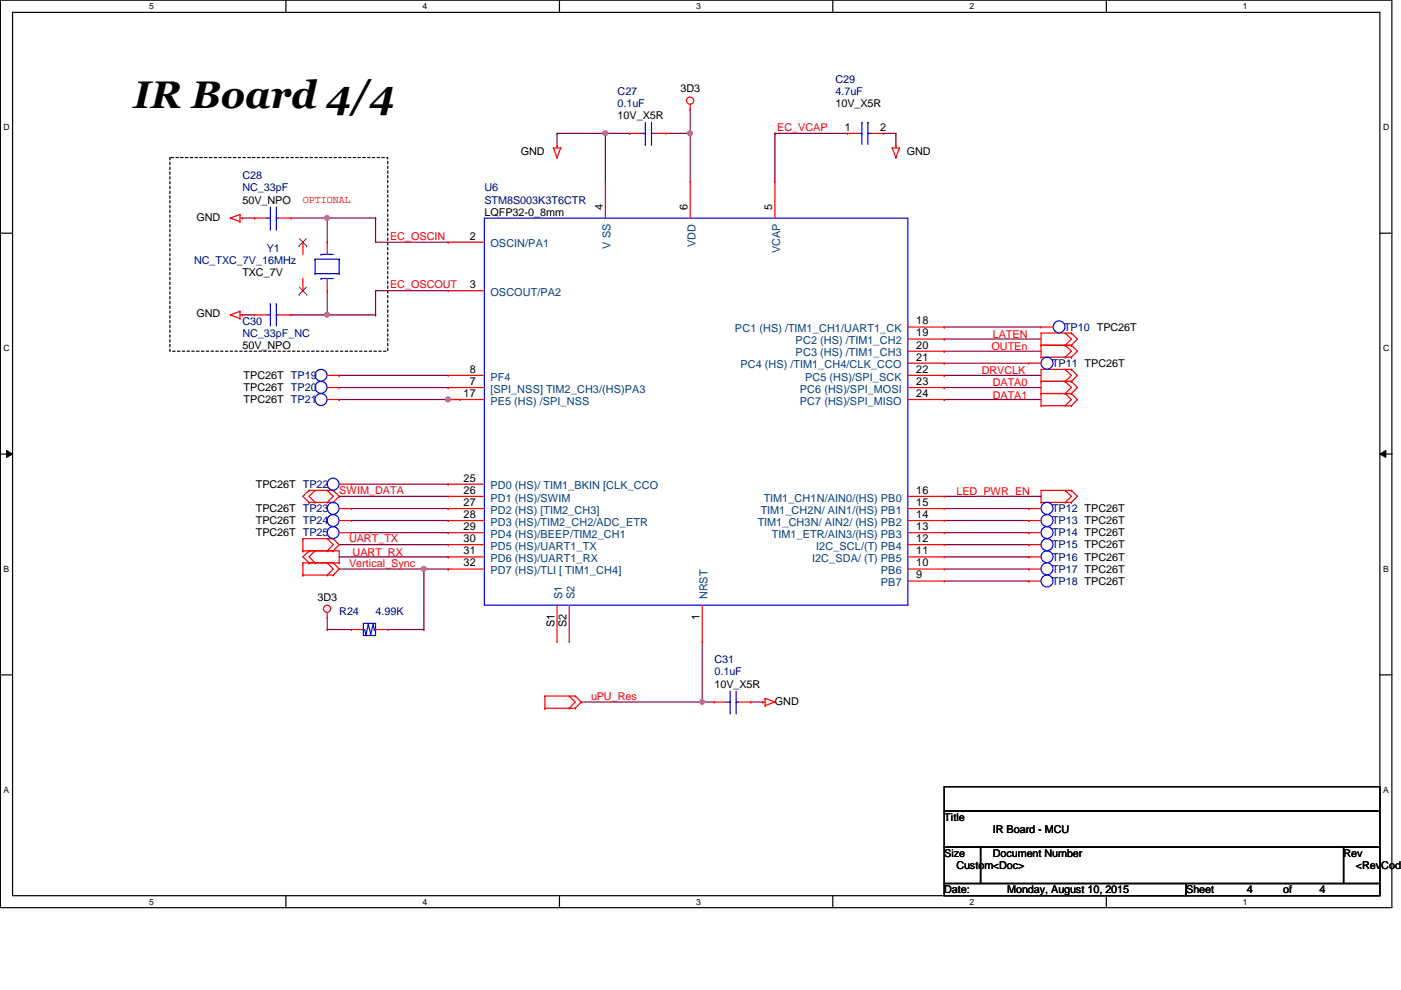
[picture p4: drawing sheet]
<svg xmlns="http://www.w3.org/2000/svg" width="297mm" height="210mm" viewBox="0 0 297 210" stroke-linecap="round" stroke-linejoin="round" font-family="sans-serif">
<path d="M.1 0h295v192.4h-295zM2.7 2.6h289.9v187.3h-289.9z" fill="none" stroke="#000" stroke-width=".25"/>
<g fill="#fff">
<path d="M31.6 .3h1v2h-1z"/>
<path d="M31.6 190.2h1v2h-1z"/>
</g>
<path d="M60.6 0v2.6M60.6 189.9v2.6" fill="none" stroke="#000" stroke-width=".25"/>
<g fill="#fff">
<path d="M89.6 .3h.9v2h-.9z"/>
<path d="M89.6 190.2h.9v2h-.9z"/>
</g>
<path d="M118.6 0v2.6M118.6 189.9v2.6" fill="none" stroke="#000" stroke-width=".25"/>
<g fill="#fff">
<path d="M147.6 .3h.9v2h-.9z"/>
<path d="M147.6 190.2h.9v2h-.9z"/>
</g>
<path d="M176.6 0v2.6M176.6 189.9v2.6" fill="none" stroke="#000" stroke-width=".25"/>
<g fill="#fff">
<path d="M205.5 .3h1v2h-1z"/>
<path d="M205.5 190.2h1v2h-1z"/>
</g>
<path d="M234.6 0v2.6M234.6 189.9v2.6" fill="none" stroke="#000" stroke-width=".25"/>
<g fill="#fff">
<path d="M263.5 .3h1v2h-1z"/>
<path d="M263.5 190.2h1v2h-1z"/>
<path d="M.8 26h1.2v2h-1.2z"/>
<path d="M293.2 26h1.3v2h-1.3z"/>
<path d="M.8 72.9h1.2v1.9h-1.2z"/>
<path d="M293.2 72.9h1.3v1.9h-1.3z"/>
</g>
<path d="M.1 49.4h2.6M292.6 49.4h2.5" fill="none" stroke="#000" stroke-width=".25"/>
<g fill="#fff">
<path d="M.8 119.7h1.1v2h-1.1z"/>
<path d="M293.2 119.7h1.2v2h-1.2z"/>
</g>
<path d="M.1 96.3h2.6M292.6 96.3h2.5" fill="none" stroke="#000" stroke-width=".25"/>
<path d="M1.4 95.5l1.3 .8-1.3 .7zM292.6 96.3l1.2-.8v1.5z" fill="#000"/>
<path d="M1.4 95.5l1.3 .8-1.3 .7zM292.6 96.3l1.2-.8v1.5z" fill="none" stroke="#000" stroke-width=".21"/>
<g fill="#fff">
<path d="M.8 166.5h1.1v2h-1.1z"/>
<path d="M293.2 166.5h1.2v2h-1.2z"/>
</g>
<path d="M.1 143.1h2.6M292.6 143.1h2.5" fill="none" stroke="#000" stroke-width=".25"/>
<path d="M36 33.4h46.2v41.1h-46.2z" fill="none" stroke="#000" stroke-width=".25" stroke-dasharray=".5 .5"/>
<path d="M128.4 28.3h5.1M133.5 28.3h.1" fill="none" stroke="#800040" stroke-width=".25"/>
<circle cx="128.4" cy="28.3" r=".5" fill="#f0f"/>
<circle cx="128.4" cy="28.3" r=".5" fill="none" stroke="#f0f" stroke-width=".25"/>
<g fill="none" stroke="#800040" stroke-width=".25">
<path d="M118.1 28.3h.1M118.1 28.3h10.3M118.1 28.3v2.6M128.4 28.3h.1M128.4 28.3v10.2M141.2 28.3h5.1M146.3 28.3h.1M146.3 28.3v10.2M164.3 28.3h.1M164.3 28.3h15.4M164.3 28.3v10.2M187.4 28.3h.1"/>
<path d="M187.4 28.3h2.5M189.9 28.3h.1M189.9 28.3v2.6M51.4 66.8h.1M51.4 66.8h2.6M61.7 66.8h7.7M69.4 66.8h.1M200.2 105.2h20.5M220.7 105.2h.1M71.9 120.6h18M89.9 120.6h.1"/>
</g>
<circle cx="89.9" cy="120.6" r=".51" fill="#f0f"/>
<circle cx="89.9" cy="120.6" r=".51" fill="none" stroke="#f0f" stroke-width=".25"/>
<path d="M71.9 105.2h.1M71.9 105.2h23.1M148.9 136v12.8M123.2 148.8h.1M123.2 148.8h28.3M148.9 148.8h.1" fill="none" stroke="#800040" stroke-width=".25"/>
<circle cx="148.9" cy="148.8" r=".49" fill="#f0f"/>
<circle cx="148.9" cy="148.8" r=".49" fill="none" stroke="#f0f" stroke-width=".25"/>
<g fill="none" stroke="#800040" stroke-width=".25">
<path d="M146.3 23.2h.1M146.3 23.2v5.1M200.2 79.6h.1M200.2 71.9h.1M200.2 74.5h.1M200.2 79.6h20.5M200.2 71.9h20.5M200.2 74.5h20.5M200.2 82.2h.1M200.2 84.7h.1M200.2 82.2h20.5M200.2 84.7h20.5"/>
<path d="M159.2 148.8h2.5M161.7 148.8h.1"/>
</g>
<circle cx="146.3" cy="28.3" r=".5" fill="#f0f"/>
<circle cx="146.3" cy="28.3" r=".5" fill="none" stroke="#f0f" stroke-width=".25"/>
<path d="M51.4 46.2h2.6M54 46.2h.1M61.7 46.2h17.9M69.4 46.2h.1M69.4 46.2v5.2M79.6 46.2h.1M79.6 46.2v5.2h15.4M95 51.4h.1M79.6 66.8h.1M79.6 61.6h.1M79.6 61.6v5.2M79.6 61.6h15.4" fill="none" stroke="#800040" stroke-width=".25"/>
<circle cx="69.3" cy="46.2" r=".5" fill="#f0f"/>
<circle cx="69.3" cy="46.2" r=".5" fill="none" stroke="#f0f" stroke-width=".25"/>
<path d="M69.4 66.8h.1M69.4 61.6v5.2M69.4 66.8h10.2M79.6 66.8h.1" fill="none" stroke="#800040" stroke-width=".25"/>
<circle cx="69.3" cy="66.7" r=".5" fill="#f0f"/>
<circle cx="69.3" cy="66.7" r=".5" fill="none" stroke="#f0f" stroke-width=".25"/>
<g fill="none" stroke="#800040" stroke-width=".25">
<path d="M71.9 79.6h.1M71.9 79.6h23.1M200.2 69.3h.1M200.2 77h.1M200.2 69.3h20.5M200.2 77h17.9M71.9 84.7h.1M71.9 84.7h25.7M71.9 82.2h23.1M95 82.2h.1M97.6 84.7h.1M200.2 107.8h17.9"/>
<path d="M200.2 110.4h17.9M200.2 112.9h17.9M200.2 115.5h17.9M200.2 118.1h17.9M218.1 107.8h.1M218.1 110.4h.1M218.1 112.9h.1M218.1 115.5h.1M218.1 118.1h.1M69.4 133.5h.1M69.4 130.9v2.6M69.4 133.5h5.1"/>
<path d="M74.5 133.5h.1M82.2 133.5h7.7M89.9 133.5h.1M89.9 120.6h.1M89.9 120.6h5.1M89.9 120.6v12.9M95 120.6h.1M200.2 120.6h17.9M200.2 123.2h17.9M218.1 120.6h.1M218.1 123.2h.1"/>
</g>
<circle cx="95" cy="84.7" r=".5" fill="#f0f"/>
<circle cx="95" cy="84.7" r=".5" fill="none" stroke="#f0f" stroke-width=".25"/>
<path d="M71.9 115.5h23.1M71.9 118.1h23.1M74.5 102.7h20.5M74.5 107.8h20.5M74.5 110.4h20.5M74.5 112.9h20.5M95 102.7h.1M95 107.8h.1M95 110.4h.1M95 112.9h.1M95 115.5h.1M95 118.1h.1" fill="none" stroke="#800040" stroke-width=".25"/>
<g fill="none" stroke="#f00" stroke-width=".25">
<path d="M117.3 31.4h.1M117.3 31.4h1.6M117.3 31.4l.8 2M118.1 30.9h.1M118.1 33.4h.1M118.1 30.9v.5M118.9 31.4h.1M118.9 31.4l-.8 2M133.5 28.3h.1M133.5 28.3h2.6M138.6 28.3h2.6M141.2 28.3h.1"/>
<path d="M146.3 23.2h.1M146.3 22.1v1.1M189.2 31.4h.1M189.2 31.4h1.5M189.2 31.4l.7 2M189.9 30.9h.1M189.9 33.4h.1M189.9 30.9v.5M190.7 31.4h.1M190.7 31.4l-.8 2M48.8 46.2h.1M48.8 46.2l2.1 .8"/>
<path d="M50.9 45.5h.1M50.9 47h.1M50.9 45.5v1.5M50.9 46.2h.5M50.9 45.5l-2.1 .7M51.4 46.2h.1M64.2 51.4h.1M64.2 51.4v2.5M64.2 59.1v2.5M69.4 51.4h.1M69.4 51.4v2.5M69.4 59.1v2.5"/>
<path d="M48.8 66.8h.1M48.8 66.8l2.1 .7M50.9 66h.1M50.9 67.5h.1M50.9 66v1.5M50.9 66.8h.5M50.9 66l-2.1 .8M51.4 66.8h.1M54 66.8h.1M54 66.8h2.6M59.1 66.8h2.6M61.7 66.8h.1"/>
<path d="M64.2 61.6h.1M69.4 61.6h.1M218.1 77h.1M218.1 77h2.6M220.7 73.2h.1M220.7 75.7h.1M220.7 69.3h.1M220.7 73.2h6.5M220.7 75.7h6.5M220.7 69.3h2.6M225.8 78.3h.1M225.8 73.2h.1"/>
<path d="M225.8 70.6h.1M225.8 75.7h.1M225.8 78.3l1.4 1.3-1.4 1.3M225.8 70.6l1.4 1.3-1.4 1.3M225.8 73.2l1.4 1.3-1.4 1.2M227.2 78.3h.1M227.2 70.6h.1M227.2 73.2h.1M227.2 75.7h.1M227.2 70.6h-6.5v5.1M227.2 78.3h-6.5v7.7M227.2 78.3l1.2 1.3-1.2 1.3"/>
<path d="M227.2 70.6l1.2 1.3-1.2 1.3M227.2 73.2l1.2 1.3-1.2 1.2M69.4 82.2h2.5M69.4 84.7h2.5M71.9 82.2h.1M71.9 84.7h.1M220.7 80.9h.1M220.7 83.4h.1M220.7 86h.1M220.7 80.9h6.5M220.7 83.4h6.5M220.7 86h6.5"/>
<path d="M225.8 80.9h.1M225.8 83.4h.1M225.8 86h.1M225.8 80.9l1.4 1.3-1.4 1.2M225.8 83.4l1.4 1.3-1.4 1.3M227.2 80.9h.1M227.2 83.4h.1M227.2 86h.1M227.2 80.9l1.2 1.3-1.2 1.2M227.2 83.4l1.2 1.3-1.2 1.3M64.2 119.3h.1M64.2 114.2h.1"/>
<path d="M64.2 116.8h.1M64.2 119.3h7.7M64.2 114.2v2.6M64.2 119.3v2.6M64.2 116.8h7.7v2.5M64.2 114.2h6.5M65.5 104h.1M65.5 106.5h.1M65.5 116.8h.1M65.5 119.3h.1M65.5 104l-1.3 1.2 1.3 1.3M65.5 104h5.2"/>
<path d="M65.5 106.5h5.2M65.5 116.8l-1.3 1.3 1.3 1.2M66.8 106.5h.1M66.8 104h.1M66.8 119.3h.1M66.8 116.8h.1M66.8 104l-1.3 1.2 1.3 1.3M66.8 116.8l-1.3 1.3 1.3 1.2M69.4 119.3h.1M69.4 104h.1M69.4 106.5h.1M69.4 114.2h.1"/>
<path d="M69.4 116.8h.1M69.4 119.3l1.3 1.3-1.3 1.3M69.4 104l1.3 1.2-1.3 1.3M69.4 114.2l1.3 1.3-1.3 1.3M70.7 119.3h.1M70.7 106.5h.1M70.7 104h.1M70.7 116.8h.1M70.7 114.2h.1M70.7 119.3l1.2 1.3-1.2 1.3M70.7 104l1.2 1.2-1.2 1.3M70.7 114.2l1.2 1.3-1.2 1.3"/>
<path d="M71.9 119.3h.1M71.9 112.9h2.6M71.9 110.4h2.6M71.9 102.7h2.6M74.5 110.4h.1M74.5 112.9h.1M74.5 102.7h.1M218.1 112.9h.1M218.1 115.5h.1M218.1 118.1h.1M218.1 107.8h.1M218.1 112.9h2.6"/>
<path d="M218.1 115.5h2.6M218.1 118.1h2.6M218.1 107.8h2.6M220.7 106.5h.1M220.7 106.5h6.5M225.8 106.5h.1M225.8 104h.1M225.8 104l1.4 1.2-1.4 1.3M227.2 104h.1M227.2 106.5h.1M227.2 104h-6.5v2.5M227.2 104l1.2 1.2-1.2 1.3"/>
<path d="M64.2 121.9h.1M64.2 121.9h6.5M69.4 130.9h.1M69.4 121.9h.1M69.4 129.9v1M70.7 121.9h.1M74.5 133.5h.1M74.5 133.5h2.5M79.6 133.5h2.6M82.2 133.5h.1M218.1 120.6h.1M218.1 120.6h2.6"/>
<path d="M115.5 147.6h.1M115.5 150.2h.1M115.5 147.6h6.5M115.5 150.2h6.5M115.5 147.6v2.6M120.7 147.6h.1M120.7 150.2h.1M120.7 147.6l1.3 1.2-1.3 1.4M122 150.2h.1M122 147.6h.1M122 147.6l1.2 1.2-1.2 1.4M151.5 148.8h.1"/>
<path d="M151.5 148.8h2.5M156.6 148.8h2.6M159.2 148.8h.1M161.7 148.8h.1M161.7 148.8h.5M162.2 148.1h.1M162.2 149.6h.1M162.2 148.1v1.5M162.2 148.1l2.1 .7M164.3 148.8h.1M164.3 148.8l-2.1 .8"/>
<circle cx="146.3" cy="21.3" r=".76"/>
<circle cx="69.3" cy="129.1" r=".76"/>
</g>
<path d="M200.2 166.8h92.4v5.2h-92.4zM200.2 172h92.4v7.6h-92.4zM200.2 179.6h7.7v7.7h-7.7zM207.9 179.6h77v7.7h-77zM284.9 179.6h7.7v7.7h-7.7zM200.2 187.3h51.3v2.6h-51.3zM251.5 187.3h41.1v2.6h-41.1z" fill="none" stroke="#000" stroke-width=".25"/>
<g fill="none" stroke="#00f" stroke-width=".25">
<path d="M136.1 28.3h.7M136.8 30.6h.1M136.8 28.3h.1M136.8 26v4.6M138.1 28.3h.1M138.1 30.6h.1M138.1 28.3h.5M138.1 26v4.6M66.8 58h.1M66.8 54.9h.1M66.8 58h5.1M66.8 54.9v3.1"/>
<path d="M66.8 54.9h5.1M68.1 59.1h.1M68.1 53.9h.1M68.1 59.1h2.6M68.1 53.9h2.6M71.9 54.9h.1M71.9 58h.1M71.9 54.9v3.1M56.6 66.8h.7M57.3 64.4h.1M57.3 66.8h.1M57.3 64.4v4.7"/>
<path d="M58.6 66.8h.1M58.6 64.4h.1M58.6 66.8h.5M58.6 64.4v4.7M77 132.2h2.6v2.5h-2.6zM77 133.5h.1M77 133.5h.3l.3 1M77.6 134.5h.1M78.1 132.4h.1M78.1 132.4l.5 2.1 .5-2.1M78.1 132.4l-.5 2.1M79.1 132.4h.1"/>
<path d="M79.1 132.4l.3 1.1M79.4 133.5h.1M79.4 133.5h.2M79.6 133.5h.1M154 148.8h.8M154.8 151.2h.1M154.8 148.8h.1M154.8 146.6v4.6M156.1 148.8h.1M156.1 151.2h.1M156.1 148.8h.5M156.1 146.6v4.6"/>
<circle cx="222" cy="77" r="1.27"/>
<circle cx="224.5" cy="69.3" r="1.26"/>
<circle cx="68.1" cy="82.1" r="1.27"/>
<circle cx="68.1" cy="84.7" r="1.27"/>
<circle cx="70.6" cy="102.6" r="1.26"/>
<circle cx="70.6" cy="110.4" r="1.26"/>
<circle cx="70.6" cy="112.9" r="1.25"/>
<circle cx="222" cy="107.8" r="1.27"/>
<circle cx="222" cy="115.5" r="1.27"/>
<circle cx="222" cy="112.9" r="1.26"/>
<circle cx="222" cy="118" r="1.26"/>
<circle cx="222" cy="120.6" r="1.27"/>
</g>
<path d="M63.4 52.2h.1M63.5 50.6l1.5 1.6M65 50.6l-1.6 1.6M65 52.2h.1M63.4 62.4h.1M63.5 60.9l1.5 1.5M65 60.9l-1.6 1.5M65 62.4h.1" fill="none" stroke="#804000" stroke-width=".21"/>
<path d="M141.2 82.2h12.5v6.3h-12.5z" fill-rule="evenodd" fill="#fff"/>
<g fill="none" stroke="#00f" stroke-width=".25">
<path d="M182.2 28.3h.5M182.7 28.3h.1M182.7 26h.1M182.7 26v4.6M184 26h.1M184 28.3h.1M184 28.3h.8M184 26v4.6M56.6 46.2h.7M57.3 48.6h.1M57.3 46.2h.1M57.3 43.9v4.7"/>
<path d="M58.6 46.2h.1M58.6 48.6h.1M58.6 46.2h.5M58.6 43.9v4.7M102.7 46.2h89.8v82.1h-89.8z"/>
<circle cx="68.1" cy="79.6" r="1.26"/>
<circle cx="70.6" cy="107.8" r="1.26"/>
<circle cx="222" cy="110.4" r="1.27"/>
<circle cx="222" cy="123.2" r="1.27"/>
</g>
<g fill="none" stroke="#f00" stroke-width=".25">
<path d="M128.4 38.5h.1M128.4 38.5v7.7M146.3 38.5h.1M146.3 38.5v7.7M164.3 38.5h.1M164.3 38.5v7.7M179.7 28.3h.1M179.7 28.3h2.5M184.8 28.3h2.6M187.4 28.3h.1M54 46.2h.1M54 46.2h2.6"/>
<path d="M59.1 46.2h2.6M61.7 46.2h.1M95 51.4h.1M95 51.4h7.7M69.4 79.6h2.5M71.9 79.6h.1M95 61.6h.1M95 79.6h.1M95 61.6h7.7M95 79.6h7.7M192.5 79.6h7.7M192.5 69.3h7.7"/>
<path d="M192.5 71.9h7.7M192.5 74.5h7.7M192.5 77h7.7M200.2 69.3h.1M200.2 71.9h.1M200.2 74.5h.1M200.2 77h.1M200.2 79.6h.1M95 82.2h.1M95 84.7h.1M95 82.2h7.7M95 84.7h7.7"/>
<path d="M192.5 82.2h7.7M192.5 84.7h7.7M200.2 82.2h.1M200.2 84.7h.1M71.9 107.8h2.6M74.5 107.8h.1M95 102.7h.1M95 105.2h.1M95 107.8h.1M95 110.4h.1M95 112.9h.1M95 115.5h.1"/>
<path d="M95 118.1h.1M95 118.1h7.7M95 115.5h7.7M95 112.9h7.7M95 110.4h7.7M95 107.8h7.7M95 105.2h7.7M95 102.7h7.7M192.5 118.1h7.7M192.5 115.5h7.7M192.5 112.9h7.7M192.5 110.4h7.7"/>
<path d="M192.5 107.8h7.7M192.5 105.2h7.7M200.2 118.1h.1M200.2 115.5h.1M200.2 112.9h.1M200.2 110.4h.1M200.2 107.8h.1M200.2 105.2h.1M218.1 110.4h.1M218.1 110.4h2.6M95 120.6h.1M95 120.6h7.7"/>
<path d="M118.1 136h.1M118.1 128.3v7.7M120.7 136h.1M120.7 128.3v7.7M148.9 136h.1M148.9 128.3v7.7M192.5 123.2h7.7M192.5 120.6h7.7M200.2 123.2h.1M200.2 120.6h.1M218.1 123.2h.1M218.1 123.2h2.6"/>
</g>
<circle cx="128.4" cy="28.3" r=".5" fill="#f0f"/>
<circle cx="128.4" cy="28.3" r=".5" fill="none" stroke="#f0f" stroke-width=".25"/>
<circle cx="89.9" cy="120.6" r=".51" fill="#f0f"/>
<circle cx="89.9" cy="120.6" r=".51" fill="none" stroke="#f0f" stroke-width=".25"/>
<circle cx="148.9" cy="148.8" r=".49" fill="#f0f"/>
<circle cx="148.9" cy="148.8" r=".49" fill="none" stroke="#f0f" stroke-width=".25"/>
<circle cx="146.3" cy="28.3" r=".5" fill="#f0f"/>
<circle cx="146.3" cy="28.3" r=".5" fill="none" stroke="#f0f" stroke-width=".25"/>
<circle cx="69.3" cy="46.2" r=".5" fill="#f0f"/>
<circle cx="69.3" cy="46.2" r=".5" fill="none" stroke="#f0f" stroke-width=".25"/>
<circle cx="69.3" cy="66.7" r=".5" fill="#f0f"/>
<circle cx="69.3" cy="66.7" r=".5" fill="none" stroke="#f0f" stroke-width=".25"/>
<circle cx="95" cy="84.7" r=".5" fill="#f0f"/>
<circle cx="95" cy="84.7" r=".5" fill="none" stroke="#f0f" stroke-width=".25"/>
<text font-size="8.2" x="28.3" y="22.9">IR Board 4/4</text>
<g font-size="2.3" fill="#000080">
<text x="177.1" y="17.5">C29</text>
<text x="130.9" y="20.1">C27</text>
<text x="130.9" y="22.6">0.1uF</text>
<text x="177.1" y="20.1">4.7uF</text>
<text x="51.4" y="38.1">C28</text>
<text x="51.4" y="40.6">NC_33pF</text>
<text x="102.7" y="40.6">U6</text>
<text x="102.7" y="43.2">STM8S003K3T6CTR</text>
<text x="56.6" y="53.4">Y1</text>
<text x="41.1" y="56">NC_TXC_7V_16MHz</text>
<text x="51.4" y="68.8">C30</text>
<text x="51.4" y="71.4">NC_33pF_NC</text>
<text x="225.6" y="70.1">TP10 TPC26T</text>
<text x="223.1" y="77.8">TP11 TPC26T</text>
<text x="223.1" y="113.7">TP14 TPC26T</text>
<text x="223.1" y="108.6">TP12 TPC26T</text>
<text x="223.1" y="111.2">TP13 TPC26T</text>
<text x="223.1" y="116.3">TP15 TPC26T</text>
<text x="223.1" y="118.9">TP16 TPC26T</text>
<text x="223.1" y="121.4">TP17 TPC26T</text>
<text x="223.1" y="124">TP18 TPC26T</text>
<text x="71.9" y="130.4">R24</text>
<text x="79.6" y="130.4">4.99K</text>
<text x="151.5" y="140.7">C31</text>
<text x="151.5" y="143.2">0.1uF</text>
</g>
<g font-size="2.3">
<text x="144.3" y="19.6">3D3</text>
<text x="177.1" y="22.6">10V_X5R</text>
<text x="130.9" y="25.2">10V_X5R</text>
<text x="179.2" y="27.7">1</text>
<text x="186.6" y="27.7">2</text>
<text x="110.4" y="32.9">GND</text>
<text x="192.2" y="32.9">GND</text>
<text x="41.7" y="46.8">GND</text>
<text x="51.4" y="43.2">50V_NPO</text>
<text x="102.7" y="45.8">LQFP32-0_8mm</text>
<text x="127.8" y="44.4" transform="rotate(-90 127.8 44.4)">4</text>
<text x="145.8" y="44.4" transform="rotate(-90 145.8 44.4)">6</text>
<text x="163.7" y="44.4" transform="rotate(-90 163.7 44.4)">5</text>
<text x="99.6" y="50.8">2</text>
<text x="51.4" y="58.6">TXC_7V</text>
<text x="99.6" y="61.1">3</text>
<text x="41.7" y="67.3">GND</text>
<text x="194.3" y="68.8">18</text>
<text x="194.3" y="71.3">19</text>
<text x="51.4" y="74">50V_NPO</text>
<text x="194.3" y="73.9">20</text>
<text x="194.3" y="76.5">21</text>
<text x="51.6" y="82.9">TPC26T TP20</text>
<text x="51.6" y="80.4">TPC26T TP19</text>
<text x="99.6" y="81.6">7</text>
<text x="99.6" y="79">8</text>
<text x="194.3" y="79">22</text>
<text x="194.3" y="81.6">23</text>
<text x="51.6" y="85.5">TPC26T TP21</text>
<text x="98.3" y="84.2">17</text>
<text x="194.3" y="84.2">24</text>
<text x="54.2" y="103.5">TPC26T TP22</text>
<text x="98.3" y="102.1">25</text>
<text x="98.3" y="104.7">26</text>
<text x="98.3" y="107.3">27</text>
<text x="194.3" y="107.3">15</text>
<text x="194.3" y="104.7">16</text>
<text x="54.2" y="111.2">TPC26T TP24</text>
<text x="54.2" y="113.7">TPC26T TP25</text>
<text x="54.2" y="108.6">TPC26T TP23</text>
<text x="98.3" y="109.8">28</text>
<text x="98.3" y="112.4">29</text>
<text x="194.3" y="112.4">13</text>
<text x="194.3" y="109.8">14</text>
<text x="98.3" y="114.9">30</text>
<text x="98.3" y="117.5">31</text>
<text x="194.3" y="117.5">11</text>
<text x="194.3" y="114.9">12</text>
<text x="98.3" y="120.1">32</text>
<text x="194.3" y="122.6">9</text>
<text x="194.3" y="120.1">10</text>
<text x="67.3" y="127.3">3D3</text>
<text x="148.3" y="131.4" transform="rotate(-90 148.3 131.4)">1</text>
<text x="117.6" y="132.9" transform="rotate(-90 117.6 132.9)">S1</text>
<text x="120.1" y="132.9" transform="rotate(-90 120.1 132.9)">S2</text>
<text x="151.5" y="145.8">10V_X5R</text>
<text x="164.3" y="149.4">GND</text>
<text x="200.2" y="174">Title</text>
<text x="210.5" y="176.6">IR Board - MCU</text>
<text x="200.2" y="181.7">Size</text>
<text x="202.8" y="184.3">Custom&lt;Doc&gt;</text>
<text x="210.5" y="181.7">Document Number</text>
<text x="284.9" y="181.7">Rev</text>
<text x="287.4" y="184.3">&lt;RevCode</text>
<text x="200.2" y="189.4">Date:</text>
<text x="213.5" y="189.4">Monday, August 10, 2015</text>
<text x="251.5" y="189.4">Sheet</text>
<text x="264.3" y="189.4">4</text>
<text x="272" y="189.4">of</text>
<text x="279.7" y="189.4">4</text>
</g>
<g font-size="2.3" fill="#f00">
<text x="164.8" y="27.8">EC_VCAP</text>
<text x="64.2" y="43">OPTIONAL</text>
<text x="82.7" y="50.8">EC_OSCIN</text>
<text x="82.7" y="61.1">EC_OSCOUT</text>
<text x="210.5" y="71.7">LATEN</text>
<text x="210.2" y="74.2">OUTEn</text>
<text x="208.1" y="79.3">DRVCLK</text>
<text x="210.5" y="81.9">DATA0</text>
<text x="210.5" y="84.5">DATA1</text>
<text x="71.9" y="104.7">SWIM_DATA</text>
<text x="202.8" y="105">LED_PWR_EN</text>
<text x="74" y="115">UART_TX</text>
<text x="74.8" y="117.8">UART_RX</text>
<text x="74" y="120.1">Vertical_Sync</text>
<text x="125.3" y="148.4">uPU_Res</text>
</g>
<g font-size="2.3" fill="#004080">
<text x="104" y="52.5">OSCIN/PA1</text>
<text x="129.5" y="52.7" transform="rotate(-90 129.5 52.7)">V SS</text>
<text x="147.4" y="52.3" transform="rotate(-90 147.4 52.3)">VDD</text>
<text x="165.4" y="53.7" transform="rotate(-90 165.4 53.7)">VCAP</text>
<text x="104" y="62.7">OSCOUT/PA2</text>
<text x="155.8" y="70.4">PC1 (HS) /TIM1_CH1/UART1_CK</text>
<text x="168.7" y="73">PC2 (HS) /TIM1_CH2</text>
<text x="168.7" y="75.6">PC3 (HS) /TIM1_CH3</text>
<text x="104" y="83.3">[SPI_NSS] TIM2_CH3/(HS)PA3</text>
<text x="104" y="80.7">PF4</text>
<text x="157" y="78.1">PC4 (HS) /TIM1_CH4/CLK_CCO</text>
<text x="169.6" y="83.3">PC6 (HS)/SPI_MOSI</text>
<text x="170.7" y="80.7">PC5 (HS)/SPI_SCK</text>
<text x="104" y="85.8">PE5 (HS) /SPI_NSS</text>
<text x="169.6" y="85.8">PC7 (HS)/SPI_MISO</text>
<text x="104" y="103.8">PD0 (HS)/ TIM1_BKIN [CLK_CCO</text>
<text x="104" y="106.3">PD1 (HS)/SWIM</text>
<text x="161.9" y="106.3">TIM1_CH1N/AIN0/(HS) PB0</text>
<text x="104" y="108.9">PD2 (HS) [TIM2_CH3]</text>
<text x="104" y="111.5">PD3 (HS)/TIM2_CH2/ADC_ETR</text>
<text x="160.7" y="111.5">TIM1_CH3N/ AIN2/ (HS) PB2</text>
<text x="161.3" y="108.9">TIM1_CH2N/ AIN1/(HS) PB1</text>
<text x="104" y="114">PD4 (HS)/BEEP/TIM2_CH1</text>
<text x="104" y="116.6">PD5 (HS)/UART1_TX</text>
<text x="104" y="119.2">PD6 (HS)/UART1_RX</text>
<text x="163.7" y="114">TIM1_ETR/AIN3/(HS) PB3</text>
<text x="172.2" y="119.2">I2C_SDA/ (T) PB5</text>
<text x="173.1" y="116.6">I2C_SCL/(T) PB4</text>
<text x="104" y="121.8">PD7 (HS)/TLI [ TIM1_CH4]</text>
<text x="186.8" y="124.3">PB7</text>
<text x="186.8" y="121.8">PB6</text>
<text x="119.2" y="127" transform="rotate(-90 119.2 127)">S1</text>
<text x="121.8" y="127" transform="rotate(-90 121.8 127)">S2</text>
<text x="150" y="127" transform="rotate(-90 150 127)">NRST</text>
</g>
<g font-size="1.8">
<text x="31.6" y="1.9">5</text>
<text x="89.6" y="1.9">4</text>
<text x="147.6" y="1.9">3</text>
<text x="205.5" y="1.9">2</text>
<text x="263.5" y="1.9">1</text>
<text x=".8" y="27.6">D</text>
<text x="293.2" y="27.6">D</text>
<text x=".8" y="74.5">C</text>
<text x="293.2" y="74.5">C</text>
<text x=".8" y="121.3">B</text>
<text x="293.2" y="121.3">B</text>
<text x=".8" y="168.1">A</text>
<text x="293.2" y="168.1">A</text>
<text x="31.6" y="191.8">5</text>
<text x="89.6" y="191.8">4</text>
<text x="147.6" y="191.8">3</text>
<text x="205.5" y="191.8">2</text>
<text x="263.5" y="191.8">1</text>
</g>
</svg>
